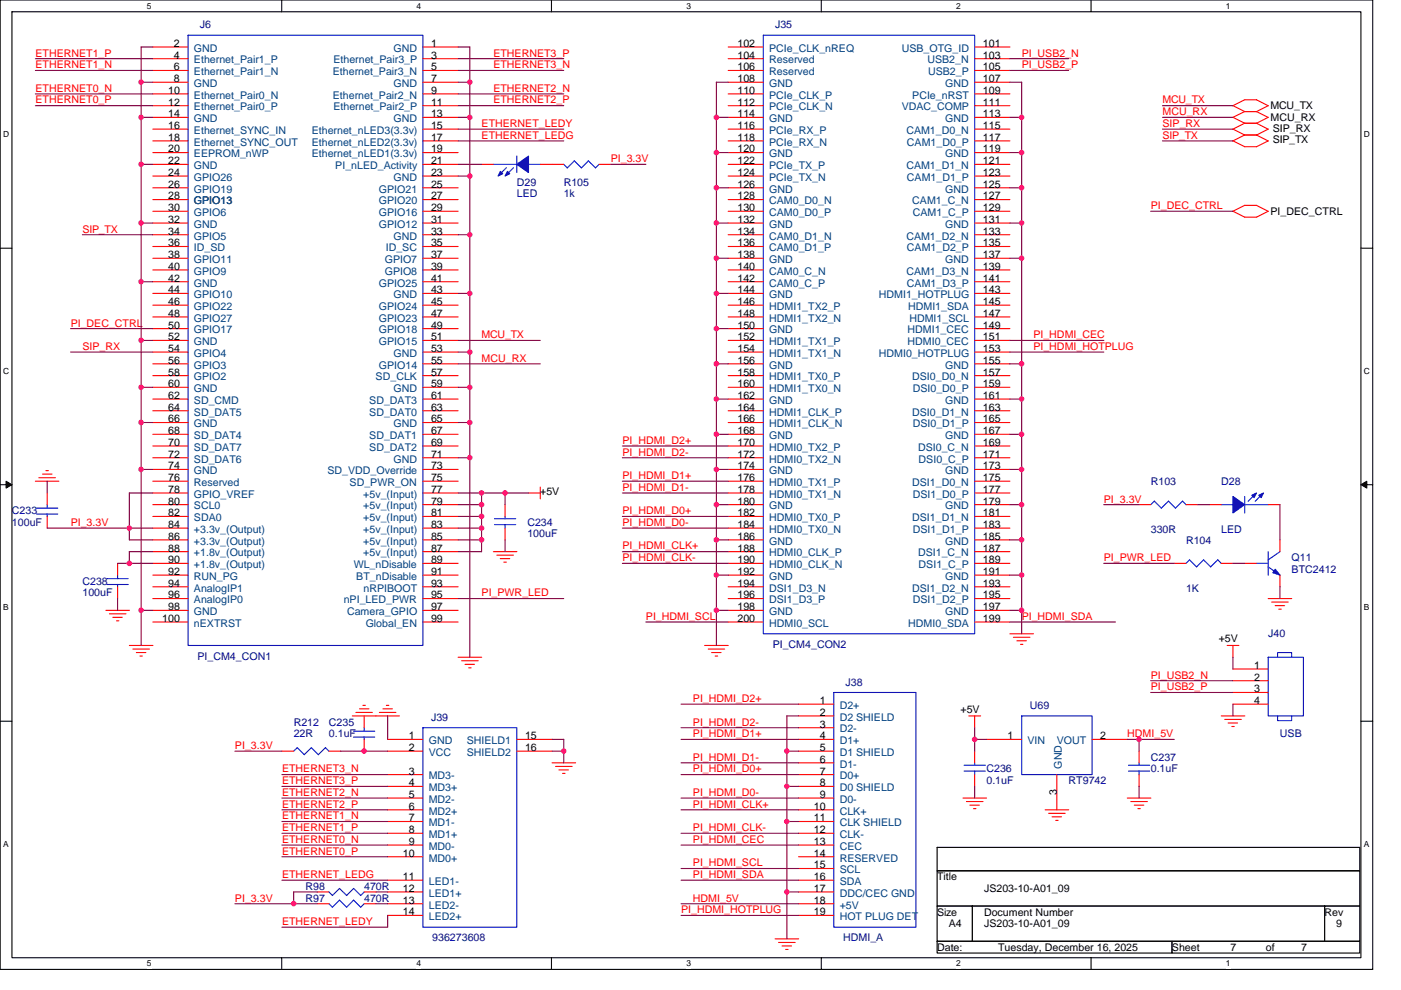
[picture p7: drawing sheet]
<svg xmlns="http://www.w3.org/2000/svg" width="297mm" height="210mm" viewBox="0 0 297 210" stroke-linecap="round" stroke-linejoin="round" font-family="sans-serif">
<path d="M0 0h291v205.6h-291zM2.5 2.5h286v200.6h-286z" fill="none" stroke="#000" stroke-width=".23"/>
<g fill="#fff">
<path d="M31.1 .3h1v1.9h-1z"/>
<path d="M31.1 203.4h1v2h-1z"/>
</g>
<path d="M59.7 0v2.5M59.7 203.1v2.5" fill="none" stroke="#000" stroke-width=".23"/>
<g fill="#fff">
<path d="M88.3 .3h1v1.9h-1z"/>
<path d="M88.3 203.4h1v2h-1z"/>
</g>
<path d="M116.9 0v2.5M116.9 203.1v2.5" fill="none" stroke="#000" stroke-width=".23"/>
<g fill="#fff">
<path d="M145.5 .3h1v1.9h-1z"/>
<path d="M145.5 203.4h1v2h-1z"/>
</g>
<path d="M174.1 0v2.5M174.1 203.1v2.5" fill="none" stroke="#000" stroke-width=".23"/>
<g fill="#fff">
<path d="M202.7 .3h1v1.9h-1z"/>
<path d="M202.7 203.4h1v2h-1z"/>
</g>
<path d="M231.3 0v2.5M231.3 203.1v2.5" fill="none" stroke="#000" stroke-width=".23"/>
<g fill="#fff">
<path d="M259.9 .3h1v1.9h-1z"/>
<path d="M259.9 203.4h1v2h-1z"/>
<path d="M.7 27.6h1.3v1.9h-1.3z"/>
<path d="M289.2 27.6h1.3v1.9h-1.3z"/>
<path d="M.7 77.7h1.3v2h-1.3z"/>
<path d="M289.2 77.7h1.3v2h-1.3z"/>
</g>
<path d="M0 52.6h2.5M288.5 52.6h2.5" fill="none" stroke="#000" stroke-width=".23"/>
<g fill="#fff">
<path d="M.7 127.9h1.2v2h-1.2z"/>
<path d="M289.2 127.9h1.2v2h-1.2z"/>
</g>
<path d="M0 102.8h2.5M288.5 102.8h2.5" fill="none" stroke="#000" stroke-width=".23"/>
<path d="M1.3 102.1l1.2 .7-1.2 .7zM288.5 102.8l1.3-.7v1.4z" fill="#000" stroke="#000" stroke-width=".21"/>
<g fill="#fff">
<path d="M.7 178h1.2v2h-1.2z"/>
<path d="M289.2 178h1.2v2h-1.2z"/>
</g>
<path d="M0 153h2.5M288.5 153h2.5M198.7 179.7h89.6v5h-89.6zM198.7 184.7h89.6v7.5h-89.6zM198.7 192.2h7.5v7.4h-7.5zM198.7 199.6h49.8v2.5h-49.8zM206.2 192.2h74.6v7.4h-74.6zM248.5 199.6h39.8v2.5h-39.8zM280.8 192.2h7.5v7.4h-7.5z" fill="none" stroke="#000" stroke-width=".23"/>
<g fill="none" stroke="#f00" stroke-width=".23">
<path d="M32.4 10h7.5M32.4 12.4h7.5M32.4 14.9h7.5M32.4 17.4h7.5M32.4 19.9h7.5M89.7 10h7.4M89.7 12.4h7.4M89.7 14.9h7.4M89.7 17.4h7.4M89.7 19.9h7.4M154.4 10h7.4M154.4 12.4h7.4"/>
<path d="M154.4 14.9h7.4M154.4 17.4h7.4M154.4 19.9h7.4M206.6 10h7.5M206.6 12.4h7.5M206.6 14.9h7.5M206.6 17.4h7.5M206.6 19.9h7.5M32.4 22.4h7.5M32.4 24.9h7.5M32.4 27.4h7.5M32.4 29.9h7.5"/>
<path d="M32.4 32.4h7.5M32.4 34.9h7.5M32.4 37.3h7.5M32.4 39.8h7.5M89.7 22.4h7.4M89.7 24.9h7.4M89.7 27.4h7.4M89.7 29.9h7.4M89.7 32.4h7.4M89.7 34.9h7.4M89.7 37.3h7.4M89.7 39.8h7.4"/>
<path d="M102.1 34.9h2.5M114.6 34.9h4.9M127 34.9h2.5M154.4 22.4h7.4M154.4 24.9h7.4M154.4 27.4h7.4M154.4 29.9h7.4M154.4 32.4h7.4M154.4 34.9h7.4M154.4 37.3h7.4M154.4 39.8h7.4M206.6 22.4h7.5"/>
<path d="M206.6 24.9h7.5M206.6 27.4h7.5M206.6 29.9h7.5M206.6 32.4h7.5M206.6 34.9h7.5M206.6 37.3h7.5M206.6 39.8h7.5M261.4 24.9l2.5 1.2-2.5 1.3M261.4 27.4l2.5 1.2-2.5 1.3M261.4 29.9l2.5 1.2M261.4 22.4l2.5 1.3-2.5 1.2M261.4 22.4l2.5-1.3 2.5 .1 2.5 1.2-2.5 1.3"/>
<path d="M263.9 26.1h2.5l2.5 1.3-2.5 1.3M263.9 28.6h2.5l2.5 1.3-2.5 1.2h-2.5M263.9 23.7h2.5l2.5 1.2-2.5 1.3M32.4 42.3h7.5M32.4 44.8h7.5M32.4 47.3h7.5M32.4 49.8h7.5M32.4 52.3h7.5M32.4 54.8h7.5M32.4 57.3h7.5M32.4 59.8h7.5M89.7 42.3h7.4"/>
<path d="M89.7 44.8h7.4M89.7 47.3h7.4M89.7 49.8h7.4M89.7 52.3h7.4M89.7 54.8h7.4M89.7 57.3h7.4M89.7 59.8h7.4M154.4 42.3h7.4M154.4 44.8h7.4M154.4 47.3h7.4M154.4 49.8h7.4M154.4 52.3h7.4"/>
<path d="M154.4 54.8h7.4M154.4 57.3h7.4M154.4 59.8h7.4M206.6 42.3h7.5M206.6 44.8h7.5M206.6 47.3h7.5M206.6 49.8h7.5M206.6 52.3h7.5M206.6 54.8h7.5M206.6 57.3h7.5M206.6 59.8h7.5M261.4 44.8l2.5 1.3"/>
<path d="M263.9 43.6h2.5l2.5 1.2M263.9 43.5l-2.5 1.3M268.9 44.8l-2.5 1.3h-2.5M32.4 62.2h7.5M32.4 64.7h7.5M32.4 67.2h7.5M32.4 69.7h7.5M32.4 72.2h7.5M32.4 74.7h7.5M32.4 77.2h7.5M32.4 79.7h7.5M89.7 62.2h7.4"/>
<path d="M89.7 64.7h7.4M89.7 67.2h7.4M89.7 69.7h7.4M89.7 72.2h7.4M89.7 74.7h7.4M89.7 77.2h7.4M89.7 79.7h7.4M154.4 62.2h7.4M154.4 64.7h7.4M154.4 67.2h7.4M154.4 69.7h7.4M154.4 72.2h7.4"/>
<path d="M154.4 74.7h7.4M154.4 77.2h7.4M154.4 79.7h7.4M206.6 62.2h7.5M206.6 64.7h7.5M206.6 67.2h7.5M206.6 69.7h7.5M206.6 72.2h7.5M206.6 74.7h7.5M206.6 77.2h7.5M206.6 79.7h7.5M9.7 99.8h.6"/>
<path d="M32.4 82.1h7.5M32.4 84.6h7.5M32.4 87.1h7.5M32.4 89.6h7.5M32.4 92.1h7.5M32.4 94.6h7.5M32.4 97.1h7.5M32.4 99.6h7.5M89.7 82.1h7.4M89.7 84.6h7.4M89.7 87.1h7.4M89.7 89.6h7.4"/>
<path d="M89.7 92.1h7.4M89.7 94.6h7.4M89.7 97.1h7.4M89.7 99.6h7.4M154.4 82.1h7.4M154.4 84.6h7.4M154.4 87.1h7.4M154.4 89.6h7.4M154.4 92.1h7.4M154.4 94.6h7.4M154.4 97.1h7.4M154.4 99.6h7.4"/>
<path d="M206.6 82.1h7.5M206.6 84.6h7.5M206.6 87.1h7.5M206.6 89.6h7.5M206.6 92.1h7.5M206.6 94.6h7.5M206.6 97.1h7.5M206.6 99.6h7.5M7.5 102.1h5M8.2 101.3h3.5M9 100.6h2M10 104.6v2.4"/>
<path d="M10 109.5v2.5M24.9 119.5v2.5M32.4 102.1h7.5M32.4 117h7.5M32.4 104.6h7.5M32.4 107h7.5M32.4 119.5h7.5M32.4 109.5h7.5M32.4 112h7.5M32.4 114.5h7.5M89.7 102.1h7.4M89.7 117h7.4"/>
<path d="M89.7 104.6h7.4M89.7 107h7.4M89.7 119.5h7.4M89.7 109.5h7.4M89.7 112h7.4M89.7 114.5h7.4M104.6 117h5M105.3 117.8h3.6M106.1 118.5h2M106.8 119.2h.6M107.1 107v2.5M107.1 112v2.5"/>
<path d="M112 104.6h2.6M114.6 103.3v2.5M154.4 102.1h7.4M154.4 117h7.4M154.4 104.6h7.4M154.4 107h7.4M154.4 119.5h7.4M154.4 109.5h7.4M154.4 112h7.4M154.4 114.5h7.4M206.6 102.1h7.5M206.6 117h7.5"/>
<path d="M206.6 104.6h7.5M206.6 107h7.5M206.6 119.5h7.5M206.6 109.5h7.5M206.6 112h7.5M206.6 114.5h7.5M241.5 107h2.5M249 119.5h2.5M251.5 107h2.5M256.4 107h2.5M258.9 119.5h2.5M263.9 119.5h2.5"/>
<path d="M268.9 107h2.5M271.4 114.5v2.5M22.5 129.5h4.9M23.2 130.2h3.5M23.9 130.9h2M24.7 131.7h.5M24.9 124.5v2.5M27.4 136.9h5M28.2 137.7h3.5M28.9 138.4h2M29.7 139.1h.5M32.4 127h7.5"/>
<path d="M32.4 129.5h7.5M32.4 122h7.5M32.4 124.5h7.5M32.4 131.9h7.5M89.7 127h7.4M89.7 129.5h7.4M89.7 122h7.4M89.7 124.5h7.4M89.7 131.9h7.4M97.1 139.4h5M149.4 136.9h5M150.2 137.7h3.4"/>
<path d="M150.9 138.4h2M151.6 139.1h.6M154.4 127h7.4M154.4 129.5h7.4M154.4 122h7.4M154.4 124.5h7.4M154.4 131.9h7.4M206.6 127h7.5M206.6 129.5h7.5M206.6 122h7.5M206.6 124.5h7.5M206.6 131.9h7.5"/>
<path d="M214.1 134.4h5M214.9 135.2h3.5M215.6 135.9h2M216.4 136.7h.5M260.2 136.9h2.5M261.4 136.9v2.5M268.9 127h5M269.6 127.7h3.5M270.4 128.5h2M271.1 129.2h.5M271.4 122v2.5M59.8 159.3h2.5"/>
<path d="M69.7 159.3h2.5M74.7 151.8h10M75.5 151.1h3.4M76.2 150.3h2M76.9 149.6h.6M77.2 151.8v2.5M77.2 156.8v2.5M80.4 151.1h3.5M81.2 150.3h2M81.9 149.6h.5M82.2 156.8h7.5M82.2 159.3h7.5"/>
<path d="M97.9 140.1h3.5M98.6 140.9h2M99.4 141.6h.5M109.6 156.8h7.4M109.6 159.3h7.4M169.3 151.8h7.5M169.3 156.8h7.5M169.3 159.3h7.5M169.3 149.4h7.5M169.3 154.3h7.5M205.4 151.8h2.5M206.6 151.8v2.6"/>
<path d="M206.6 159.3v2.5M209.1 156.8h7.5M231.5 156.8h7.5M241.5 159.3v2.5M258.9 151.8h5M259.7 152.6h3.5M260.4 153.4h2M261.2 154.1h.5M261.4 149.4h7.5M261.4 141.9h7.5M261.4 144.4h7.5M261.4 146.9h7.5"/>
<path d="M82.2 169.3h7.5M82.2 171.8h7.5M82.2 164.3h7.5M82.2 166.8h7.5M82.2 174.2h7.5M82.2 176.7h7.5M82.2 179.2h7.5M117 161.8h5M117.8 162.6h3.5M118.5 163.3h2M119.3 164h.5M169.3 169.3h7.5"/>
<path d="M169.3 171.8h7.5M169.3 161.8h7.5M169.3 164.3h7.5M169.3 166.8h7.5M169.3 174.2h7.5M169.3 176.7h7.5M169.3 179.2h7.5M204.2 169.3h5M204.9 170h3.5M205.6 170.8h2M206.4 171.5h.5M206.6 164.3v2.5"/>
<path d="M221.6 171.8h5M222.3 172.5h3.5M223.1 173.2h2M223.8 174h.5M224.1 164.3v7.5M239 169.3h5M239.8 170h3.5M240.5 170.8h2M241.3 171.5h.5M241.5 164.3v2.5M67.3 189.2h2.4M67.3 191.7h2.4"/>
<path d="M77.2 189.2h2.5M77.2 191.7h2.5M82.2 181.7h7.5M82.2 186.7h7.5M82.2 189.2h7.5M82.2 191.7h7.5M82.2 194.2h7.5M164.3 199.1h5M165.1 199.9h3.5M169.3 181.7h7.5M169.3 186.7h7.5M169.3 189.2h7.5"/>
<path d="M169.3 191.7h7.5M169.3 194.2h7.5M169.3 184.2h7.5M165.8 200.6h2M166.6 201.4h.5"/>
</g>
<g fill="none" stroke="#00f" stroke-width=".23">
<path d="M39.9 7.5h49.8v129.4h-49.8zM161.8 7.5h44.8v126.9h-44.8zM104.6 34.9h5M107.4 35.6l-1.6 1.5M108.9 35.6l-1.6 1.5M109.6 33.1v3.5M112 34.9h2.6M121.7 34.1l1.6 1.5M121.8 34.1l-1.6 1.5-.7-.8M124.7 34.1l1.5 1.5 .8-.7M124.8 34.1l-1.5 1.5M7.7 107.8h4.6"/>
<path d="M7.7 109h4.6M10 107v.8M10 109v.5M104.8 111.3h4.5M104.8 110h4.5M107.1 109.5v.5M107.1 111.3v.7M244 107l.7-.7 1.5 1.5M246.2 107.8l1.6-1.5 1.4 1.5M251.5 119.5l.7-.8 1.5 1.5M251.5 107.1l-.8-.8-1.5 1.5M255.2 118.7l1.5 1.5"/>
<path d="M255.2 118.7l-1.5 1.5M258.9 107h2.5M258.9 119.5l-.7-.8-1.5 1.5M263.9 105.3v3.5M263.9 107h5M266.1 104.8l-1.5 1.5M266.4 119.5h2.5M267.6 104.8l-1.5 1.5M268.9 117v5M271.4 117l-2.5 1.8M22.7 122.7h4.5M22.7 124h4.5"/>
<path d="M24.9 122v.7M24.9 124v.5M268.9 120.2l2.5 1.8M268.9 139.4h7.4v12.4h-7.4zM270.9 139.4v-1h3v1M63 158.6l1.5 1.5M63.1 158.6l-.8 .7M66 158.6l1.5 1.5M66 158.6l-1.5 1.5M69 158.6l.8 .7M69 158.6l-1.5 1.5M74.9 155.1h4.6"/>
<path d="M74.9 156.3h4.6M77.2 154.3v.8M77.2 156.3v.5M89.7 154.3h19.9v42.4h-19.9zM176.8 146.9h17.4v49.8h-17.4zM216.6 151.8h14.9v12.5h-14.9zM270.9 151.8v1h3v-1M204.4 163.6h4.5M204.4 162.3h4.5M206.6 161.8v.5M206.6 163.5v.8M239.3 163.6h4.5"/>
<path d="M239.3 162.3h4.5M241.5 161.8v.5M241.5 163.5v.8M69.7 189.2l.8 .7M69.7 191.7l.8 .7M73.5 189.9l-1.5-1.5-1.5 1.5M73.5 192.4l-1.5-1.5-1.5 1.5M76.5 189.9l-1.6-1.5-1.4 1.5M76.5 192.4l-1.6-1.5-1.4 1.5M77.2 189.2l-.7 .7M77.2 191.7l-.7 .7"/>
</g>
<g fill="#00f" stroke="#00f" stroke-width=".23">
<path d="M261.4 105.3l2.5 1.7-2.5 1.8z" fill-rule="evenodd"/>
<path d="M266.9 105.1l1-.5-.5 1z" fill-rule="evenodd"/>
<path d="M265.4 105.1l1-.5-.5 1z" fill-rule="evenodd"/>
<path d="M109.6 34.9l2.5-1.8v3.5z" fill-rule="evenodd"/>
<path d="M106.1 36.3l.5 .6-1 .4z" fill-rule="evenodd"/>
<path d="M107.6 36.3l.5 .6-1 .4z" fill-rule="evenodd"/>
<path d="M270.4 120.7l1 1.3-1.5-.5z" fill-rule="evenodd"/>
</g>
<g fill="none" stroke="#800040" stroke-width=".23">
<path d="M7.5 12.4h24.9M7.5 14.9h24.9M7.5 19.9h24.9M29.9 10h2.5M29.9 17.4h2.5M29.9 9.9v127M97.1 10h2.5v129.4M97.1 17.4h2.5M97.1 12.4h22.4M97.1 14.9h22.4M97.1 19.9h22.4M151.9 17.4h2.5"/>
<path d="M151.9 17.4v119.5M214.1 17.4h2.5v117M214.1 12.4h12.5M214.1 14.9h12.5M7.5 22.4h24.9M29.9 24.9h2.5M29.9 34.9h2.5M97.1 22.4h22.4M97.1 24.9h2.5M97.1 27.4h22.4M97.1 29.9h22.4M97.1 34.9h5"/>
<path d="M97.1 37.3h2.5M129.5 34.9h7.4M151.9 24.9h2.5M151.9 32.4h2.5M151.9 39.8h2.5M214.1 24.9h2.5M214.1 32.4h2.5M214.1 39.8h2.5M246.5 22.4h14.9M246.5 24.9h14.9M246.5 27.4h14.9M246.5 29.9h14.9"/>
<path d="M17.5 49.8h14.9M29.9 47.3h2.5M29.9 59.8h2.5M97.1 49.8h2.5M151.9 47.3h2.5M151.9 54.8h2.5M214.1 47.3h2.5M214.1 54.8h2.5M244 44.8h17.4M15 69.7h17.4M15 74.7h17.4M29.9 72.2h2.5"/>
<path d="M97.1 62.2h2.5M97.1 72.2h17.5M97.1 77.2h17.5M97.1 74.7h2.5M151.9 62.2h2.5M151.9 69.7h2.5M151.9 77.2h2.5M214.1 77.2h2.5M214.1 72.2h19.9M214.1 74.7h19.9M29.9 82.1h2.5M29.9 89.6h2.5"/>
<path d="M29.9 99.6h2.5M97.1 82.1h2.5M97.1 89.6h2.5M97.1 97.1h2.5M131.9 94.6h22.5M131.9 97.1h22.5M151.9 84.6h2.5M151.9 92.1h2.5M151.9 99.6h2.5M214.1 84.6h2.5M214.1 92.1h2.5M214.1 99.6h2.5"/>
<path d="M10 112h22.4M10 102v2.6M27.4 117h5M27.4 104.6h5M27.4 117v2.5M27.4 104.5v10h5M32.4 119.5h-7.5M97.1 104.6h15M97.1 107h5M97.1 109.5h5M97.1 112h5M97.1 114.5h5"/>
<path d="M102.1 104.6v12.4h-5M107.1 114.5v2.5M107.1 104.5v2.5M131.9 102.1h22.5M131.9 104.6h22.5M131.9 109.5h22.5M131.9 112h22.5M131.9 117h22.5M131.9 119.5h22.5M151.9 107h2.5M151.9 114.5h2.5M214.1 107h2.5"/>
<path d="M214.1 114.5h2.5M234 119.5h15M234 107h7.5M253.9 107h2.5M261.4 119.5h2.5M271.4 107v7.5M24.9 127v2.5M29.9 129.5h2.5M97.1 127h22.4M136.9 131.9h17.5M151.9 122h2.5M151.9 129.5h2.5"/>
<path d="M214.1 122h2.5M214.1 129.5h2.5M214.1 131.9h22.4M261.4 139.4v2.5M271.4 124.4v2.6M49.8 159.3h10M72.2 159.3h10M82.2 151.8v5M117 156.8h2.5v5M117 159.3h2.5M144.4 149.4h24.9M144.4 154.3h24.9"/>
<path d="M144.4 156.8h24.9M166.8 159.3h2.5M166.8 151.8h2.5M166.8 151.8v47.3M206.6 156.8h2.5M206.6 154.3v5M239 156.8h10M241.5 156.8v2.5M244 144.4h17.4M244 146.9h17.4M261.4 149.3v2.5M59.8 179.2h22.4"/>
<path d="M59.8 176.7h22.4M59.8 174.2h22.4M59.8 166.8h22.4M59.8 171.8h22.4M59.8 169.3h22.4M59.8 164.3h22.4M144.4 161.8h24.9M144.4 164.3h24.9M144.4 171.8h24.9M144.4 169.3h24.9M144.4 179.2h24.9M144.4 176.7h24.9"/>
<path d="M166.8 174.2h2.5M166.8 166.8h2.5M206.6 166.8v2.5M241.5 166.8v2.5M49.8 191.7h17.5M59.8 186.7h22.4M59.8 181.7h22.4M62.2 189.2h5.1M62.3 189.2v2.5M79.7 189.2h2.5M79.7 191.7h2.5M82.2 194.1v2.6h-22.4"/>
<path d="M144.4 184.2h24.9M144.4 186.7h24.9M144.4 191.7h24.9M144.4 194.2h24.9M166.8 189.2h2.5"/>
</g>
<g fill="#f0f" stroke="#f0f" stroke-width=".23">
<circle cx="29.9" cy="17.4" r=".49"/>
<circle cx="99.6" cy="17.4" r=".49"/>
<circle cx="29.9" cy="34.8" r=".49"/>
<circle cx="29.9" cy="24.9" r=".49"/>
<circle cx="99.6" cy="37.3" r=".49"/>
<circle cx="99.6" cy="24.9" r=".49"/>
<circle cx="151.9" cy="32.4" r=".49"/>
<circle cx="151.9" cy="24.9" r=".49"/>
<circle cx="216.6" cy="32.4" r=".49"/>
<circle cx="216.6" cy="24.9" r=".49"/>
<circle cx="151.9" cy="39.8" r=".5"/>
<circle cx="216.6" cy="39.8" r=".49"/>
<circle cx="29.9" cy="59.7" r=".49"/>
<circle cx="29.9" cy="47.3" r=".49"/>
<circle cx="151.9" cy="54.8" r=".49"/>
<circle cx="151.9" cy="47.3" r=".49"/>
<circle cx="216.6" cy="54.8" r=".49"/>
<circle cx="216.6" cy="47.3" r=".49"/>
<circle cx="99.6" cy="62.2" r=".49"/>
<circle cx="99.6" cy="49.8" r=".49"/>
<circle cx="151.9" cy="69.7" r=".49"/>
<circle cx="151.9" cy="62.2" r=".49"/>
<circle cx="29.9" cy="82.1" r=".49"/>
<circle cx="29.9" cy="72.2" r=".49"/>
<circle cx="99.6" cy="82.1" r=".49"/>
<circle cx="99.6" cy="74.7" r=".49"/>
<circle cx="151.9" cy="84.6" r=".49"/>
<circle cx="151.9" cy="77.2" r=".5"/>
<circle cx="216.6" cy="84.6" r=".49"/>
<circle cx="216.6" cy="77.2" r=".49"/>
<circle cx="151.9" cy="92.1" r=".49"/>
<circle cx="29.9" cy="89.6" r=".49"/>
<circle cx="99.6" cy="89.6" r=".49"/>
<circle cx="216.6" cy="92.1" r=".49"/>
<circle cx="29.9" cy="129.4" r=".49"/>
<circle cx="29.9" cy="99.6" r=".49"/>
<circle cx="151.9" cy="107" r=".49"/>
<circle cx="151.9" cy="99.6" r=".49"/>
<circle cx="216.6" cy="107" r=".49"/>
<circle cx="216.6" cy="99.6" r=".49"/>
<circle cx="27.4" cy="112" r=".49"/>
<circle cx="151.9" cy="114.5" r=".5"/>
<circle cx="216.6" cy="122" r=".49"/>
<circle cx="216.6" cy="114.5" r=".49"/>
<circle cx="27.4" cy="119.5" r=".49"/>
<circle cx="151.9" cy="122" r=".49"/>
<circle cx="151.9" cy="129.4" r=".49"/>
<circle cx="216.6" cy="129.4" r=".49"/>
<circle cx="166.8" cy="159.3" r=".49"/>
<circle cx="166.8" cy="166.8" r=".49"/>
<circle cx="166.8" cy="189.2" r=".49"/>
<circle cx="166.8" cy="174.2" r=".49"/>
<circle cx="241.5" cy="156.8" r=".49"/>
<circle cx="62.3" cy="191.7" r=".49"/>
<circle cx="77.2" cy="159.3" r=".49"/>
<circle cx="119.5" cy="159.3" r=".49"/>
<circle cx="102.1" cy="104.5" r=".49"/>
<circle cx="102.1" cy="107" r=".49"/>
<circle cx="102.1" cy="112" r=".49"/>
<circle cx="102.1" cy="114.5" r=".5"/>
<circle cx="102.1" cy="109.5" r=".49"/>
<circle cx="107.1" cy="104.5" r=".49"/>
<circle cx="206.6" cy="156.8" r=".49"/>
<circle cx="99.6" cy="97.1" r=".49"/>
</g>
<g font-size="2.2">
<text x="36.9" y="9.9">2</text>
<text x="91.4" y="9.9">1</text>
<text x="156.4" y="9.9">102</text>
<text x="208.4" y="9.9">101</text>
<text x="36.9" y="12.4">4</text>
<text x="36.9" y="14.9">6</text>
<text x="36.9" y="17.4">8</text>
<text x="91.4" y="12.4">3</text>
<text x="91.4" y="14.9">5</text>
<text x="91.4" y="17.4">7</text>
<text x="156.4" y="12.4">104</text>
<text x="156.4" y="14.9">106</text>
<text x="156.4" y="17.4">108</text>
<text x="208.4" y="12.4">103</text>
<text x="208.4" y="14.9">105</text>
<text x="208.4" y="17.4">107</text>
<text x="35.6" y="19.9">10</text>
<text x="35.6" y="22.4">12</text>
<text x="91.4" y="19.9">9</text>
<text x="91.4" y="22.4">11</text>
<text x="156.4" y="19.9">110</text>
<text x="156.4" y="22.4">112</text>
<text x="208.4" y="19.9">109</text>
<text x="208.4" y="22.4">111</text>
<text x="269.4" y="23.2">MCU_TX</text>
<text x="35.6" y="24.9">14</text>
<text x="35.6" y="27.4">16</text>
<text x="35.6" y="29.9">18</text>
<text x="91.4" y="24.9">13</text>
<text x="91.4" y="27.4">15</text>
<text x="91.4" y="29.9">17</text>
<text x="156.4" y="24.9">114</text>
<text x="156.4" y="27.4">116</text>
<text x="156.4" y="29.9">118</text>
<text x="208.4" y="24.9">113</text>
<text x="208.4" y="27.4">115</text>
<text x="208.4" y="29.9">117</text>
<text x="269.4" y="25.7">MCU_RX</text>
<text x="269.9" y="27.9">SIP_RX</text>
<text x="35.6" y="32.3">20</text>
<text x="35.6" y="34.8">22</text>
<text x="91.4" y="32.3">19</text>
<text x="91.4" y="34.8">21</text>
<text x="156.4" y="32.3">120</text>
<text x="156.4" y="34.8">122</text>
<text x="208.4" y="32.3">119</text>
<text x="208.4" y="34.8">121</text>
<text x="269.9" y="30.4">SIP_TX</text>
<text x="35.6" y="37.3">24</text>
<text x="35.6" y="39.8">26</text>
<text x="91.4" y="37.3">23</text>
<text x="91.4" y="39.8">25</text>
<text x="156.4" y="37.3">124</text>
<text x="156.4" y="39.8">126</text>
<text x="208.4" y="37.3">123</text>
<text x="208.4" y="39.8">125</text>
<text x="35.6" y="42.3">28</text>
<text x="35.6" y="44.8">30</text>
<text x="35.6" y="47.3">32</text>
<text x="41.1" y="43.4">GPIO13</text>
<text x="91.4" y="42.3">27</text>
<text x="91.4" y="44.8">29</text>
<text x="91.4" y="47.3">31</text>
<text x="156.4" y="42.3">128</text>
<text x="156.4" y="44.8">130</text>
<text x="156.4" y="47.3">132</text>
<text x="208.4" y="42.3">127</text>
<text x="208.4" y="44.8">129</text>
<text x="208.4" y="47.3">131</text>
<text x="269.4" y="45.6">PI_DEC_CTRL</text>
<text x="35.6" y="49.8">34</text>
<text x="35.6" y="52.3">36</text>
<text x="91.4" y="49.8">33</text>
<text x="91.4" y="52.3">35</text>
<text x="156.4" y="49.8">134</text>
<text x="156.4" y="52.3">136</text>
<text x="208.4" y="49.8">133</text>
<text x="208.4" y="52.3">135</text>
<text x="35.6" y="54.8">38</text>
<text x="35.6" y="57.2">40</text>
<text x="35.6" y="59.7">42</text>
<text x="91.4" y="54.8">37</text>
<text x="91.4" y="57.2">39</text>
<text x="91.4" y="59.7">41</text>
<text x="156.4" y="54.8">138</text>
<text x="156.4" y="57.2">140</text>
<text x="156.4" y="59.7">142</text>
<text x="208.4" y="54.8">137</text>
<text x="208.4" y="57.2">139</text>
<text x="208.4" y="59.7">141</text>
<text x="35.6" y="62.2">44</text>
<text x="35.6" y="64.7">46</text>
<text x="91.4" y="62.2">43</text>
<text x="91.4" y="64.7">45</text>
<text x="156.4" y="62.2">144</text>
<text x="156.4" y="64.7">146</text>
<text x="208.4" y="62.2">143</text>
<text x="208.4" y="64.7">145</text>
<text x="35.6" y="67.2">48</text>
<text x="35.6" y="69.7">50</text>
<text x="91.4" y="67.2">47</text>
<text x="91.4" y="69.7">49</text>
<text x="156.4" y="67.2">148</text>
<text x="156.4" y="69.7">150</text>
<text x="208.4" y="67.2">147</text>
<text x="208.4" y="69.7">149</text>
<text x="35.6" y="72.2">52</text>
<text x="35.6" y="74.7">54</text>
<text x="35.6" y="77.2">56</text>
<text x="91.4" y="72.2">51</text>
<text x="91.4" y="74.7">53</text>
<text x="91.4" y="77.2">55</text>
<text x="156.4" y="72.2">152</text>
<text x="156.4" y="74.7">154</text>
<text x="156.4" y="77.2">156</text>
<text x="208.4" y="72.2">151</text>
<text x="208.4" y="74.7">153</text>
<text x="208.4" y="77.2">155</text>
<text x="35.6" y="79.7">58</text>
<text x="35.6" y="82.1">60</text>
<text x="91.4" y="79.7">57</text>
<text x="91.4" y="82.1">59</text>
<text x="156.4" y="79.7">158</text>
<text x="156.4" y="82.1">160</text>
<text x="208.4" y="79.7">157</text>
<text x="208.4" y="82.1">159</text>
<text x="35.6" y="84.6">62</text>
<text x="35.6" y="87.1">64</text>
<text x="35.6" y="89.6">66</text>
<text x="91.4" y="84.6">61</text>
<text x="91.4" y="87.1">63</text>
<text x="91.4" y="89.6">65</text>
<text x="156.4" y="84.6">162</text>
<text x="156.4" y="87.1">164</text>
<text x="156.4" y="89.6">166</text>
<text x="208.4" y="84.6">161</text>
<text x="208.4" y="87.1">163</text>
<text x="208.4" y="89.6">165</text>
<text x="35.6" y="92.1">68</text>
<text x="35.6" y="94.6">70</text>
<text x="91.4" y="92.1">67</text>
<text x="91.4" y="94.6">69</text>
<text x="156.4" y="92.1">168</text>
<text x="156.4" y="94.6">170</text>
<text x="208.4" y="92.1">167</text>
<text x="208.4" y="94.6">169</text>
<text x="35.6" y="97.1">72</text>
<text x="35.6" y="99.5">74</text>
<text x="91.4" y="97.1">71</text>
<text x="91.4" y="99.5">73</text>
<text x="156.4" y="97.1">172</text>
<text x="156.4" y="99.5">174</text>
<text x="208.4" y="97.1">171</text>
<text x="208.4" y="99.5">173</text>
<text x="35.6" y="102">76</text>
<text x="35.6" y="104.5">78</text>
<text x="35.6" y="107">80</text>
<text x="91.4" y="102">75</text>
<text x="91.4" y="104.5">77</text>
<text x="91.4" y="107">79</text>
<text x="114.6" y="105.1">+5V</text>
<text x="156.4" y="102">176</text>
<text x="156.4" y="104.5">178</text>
<text x="156.4" y="107">180</text>
<text x="208.4" y="102">175</text>
<text x="208.4" y="104.5">177</text>
<text x="208.4" y="107">179</text>
<text x="35.6" y="109.5">82</text>
<text x="35.6" y="112">84</text>
<text x="91.4" y="109.5">81</text>
<text x="91.4" y="112">83</text>
<text x="156.4" y="109.5">182</text>
<text x="156.4" y="112">184</text>
<text x="208.4" y="109.5">181</text>
<text x="208.4" y="112">183</text>
<text x="35.6" y="114.5">86</text>
<text x="35.6" y="117">88</text>
<text x="35.6" y="119.5">90</text>
<text x="91.4" y="114.5">85</text>
<text x="91.4" y="117">87</text>
<text x="91.4" y="119.5">89</text>
<text x="156.4" y="114.5">186</text>
<text x="156.4" y="117">188</text>
<text x="156.4" y="119.5">190</text>
<text x="208.4" y="114.5">185</text>
<text x="208.4" y="117">187</text>
<text x="208.4" y="119.5">189</text>
<text x="35.6" y="122">92</text>
<text x="35.6" y="124.4">94</text>
<text x="91.4" y="122">91</text>
<text x="91.4" y="124.4">93</text>
<text x="156.4" y="122">192</text>
<text x="156.4" y="124.4">194</text>
<text x="208.4" y="122">191</text>
<text x="208.4" y="124.4">193</text>
<text x="34.4" y="131.9">100</text>
<text x="35.6" y="126.9">96</text>
<text x="35.6" y="129.4">98</text>
<text x="91.4" y="126.9">95</text>
<text x="91.4" y="129.4">97</text>
<text x="91.4" y="131.9">99</text>
<text x="156.4" y="126.9">196</text>
<text x="156.4" y="129.4">198</text>
<text x="156.4" y="131.9">200</text>
<text x="208.4" y="126.9">195</text>
<text x="208.4" y="129.4">197</text>
<text x="208.4" y="131.9">199</text>
<text x="258.4" y="136.2">+5V</text>
<text x="265.9" y="141.9">1</text>
<text x="173.8" y="149.3">1</text>
<text x="265.9" y="144.4">2</text>
<text x="265.9" y="146.9">3</text>
<text x="265.9" y="149.3">4</text>
<text x="173.8" y="151.8">2</text>
<text x="173.8" y="154.3">3</text>
<text x="203.7" y="151.2">+5V</text>
<text x="86.7" y="156.8">1</text>
<text x="86.7" y="159.3">2</text>
<text x="111.3" y="156.8">15</text>
<text x="111.3" y="159.3">16</text>
<text x="173.8" y="156.8">4</text>
<text x="173.8" y="159.3">5</text>
<text x="173.8" y="161.8">6</text>
<text x="213.6" y="156.8">1</text>
<text x="233.3" y="156.8">2</text>
<text x="86.7" y="164.3">3</text>
<text x="86.7" y="166.8">4</text>
<text x="173.8" y="164.3">7</text>
<text x="173.8" y="166.8">8</text>
<text x="86.7" y="169.2">5</text>
<text x="86.7" y="171.7">6</text>
<text x="172.5" y="171.7">10</text>
<text x="173.8" y="169.2">9</text>
<text x="224" y="168.6" transform="rotate(-90 224 168.6)">3</text>
<text x="86.7" y="174.2">7</text>
<text x="86.7" y="176.7">8</text>
<text x="86.7" y="179.2">9</text>
<text x="172.5" y="174.2">11</text>
<text x="172.5" y="176.7">12</text>
<text x="172.5" y="179.2">13</text>
<text x="85.4" y="181.7">10</text>
<text x="172.5" y="181.7">14</text>
<text x="172.5" y="184.2">15</text>
<text x="85.4" y="186.7">11</text>
<text x="85.4" y="189.2">12</text>
<text x="85.4" y="191.7">13</text>
<text x="172.5" y="186.7">16</text>
<text x="172.5" y="189.2">17</text>
<text x="172.5" y="191.7">18</text>
<text x="198.7" y="186.7">Title</text>
<text x="208.6" y="189.2">JS203-10-A01_09</text>
<text x="85.4" y="194.1">14</text>
<text x="172.5" y="194.1">19</text>
<text x="198.7" y="194.2">Size</text>
<text x="201.2" y="196.7">A4</text>
<text x="208.6" y="194.2">Document Number</text>
<text x="208.6" y="196.7">JS203-10-A01_09</text>
<text x="280.8" y="194.2">Rev</text>
<text x="283.3" y="196.7">9</text>
<text x="198.7" y="201.7">Date:</text>
<text x="211.6" y="201.7">Tuesday, December 16, 2025</text>
<text x="248.5" y="201.7">Sheet</text>
<text x="260.9" y="201.7">7</text>
<text x="268.4" y="201.7">of</text>
<text x="275.8" y="201.7">7</text>
</g>
<g font-size="2.2" fill="#004080">
<text x="41.1" y="11">GND</text>
<text x="83.4" y="11">GND</text>
<text x="163.1" y="11">PCIe_CLK_nREQ</text>
<text x="191.2" y="11">USB_OTG_ID</text>
<text x="41.1" y="13.5">Ethernet_Pair1_P</text>
<text x="41.1" y="16">Ethernet_Pair1_N</text>
<text x="70.6" y="16">Ethernet_Pair3_N</text>
<text x="70.7" y="13.5">Ethernet_Pair3_P</text>
<text x="163.1" y="13.5">Reserved</text>
<text x="163.1" y="16">Reserved</text>
<text x="196.6" y="13.5">USB2_N</text>
<text x="196.8" y="16">USB2_P</text>
<text x="41.1" y="18.5">GND</text>
<text x="41.1" y="20.9">Ethernet_Pair0_N</text>
<text x="41.1" y="23.4">Ethernet_Pair0_P</text>
<text x="70.6" y="20.9">Ethernet_Pair2_N</text>
<text x="70.7" y="23.4">Ethernet_Pair2_P</text>
<text x="83.4" y="18.5">GND</text>
<text x="163.1" y="18.5">GND</text>
<text x="163.1" y="20.9">PCIe_CLK_P</text>
<text x="163.1" y="23.4">PCIe_CLK_N</text>
<text x="191.2" y="23.4">VDAC_COMP</text>
<text x="193.4" y="20.9">PCIe_nRST</text>
<text x="200.4" y="18.5">GND</text>
<text x="41.1" y="25.9">GND</text>
<text x="41.1" y="28.4">Ethernet_SYNC_IN</text>
<text x="66.1" y="28.4">Ethernet_nLED3(3.3v)</text>
<text x="83.4" y="25.9">GND</text>
<text x="163.1" y="25.9">GND</text>
<text x="163.1" y="28.4">PCIe_RX_P</text>
<text x="192.2" y="28.4">CAM1_D0_N</text>
<text x="200.4" y="25.9">GND</text>
<text x="41.1" y="30.9">Ethernet_SYNC_OUT</text>
<text x="41.1" y="33.4">EEPROM_nWP</text>
<text x="41.1" y="35.9">GND</text>
<text x="66.1" y="30.9">Ethernet_nLED2(3.3v)</text>
<text x="66.1" y="33.4">Ethernet_nLED1(3.3v)</text>
<text x="71.1" y="35.9">PI_nLED_Activity</text>
<text x="163.1" y="30.9">PCIe_RX_N</text>
<text x="163.1" y="33.4">GND</text>
<text x="163.1" y="35.9">PCIe_TX_P</text>
<text x="192.2" y="35.9">CAM1_D1_N</text>
<text x="192.3" y="30.9">CAM1_D0_P</text>
<text x="200.4" y="33.4">GND</text>
<text x="41.1" y="38.4">GPIO26</text>
<text x="41.1" y="40.9">GPIO19</text>
<text x="80.3" y="40.9">GPIO21</text>
<text x="83.4" y="38.4">GND</text>
<text x="163.1" y="38.4">PCIe_TX_N</text>
<text x="163.1" y="40.9">GND</text>
<text x="192.3" y="38.4">CAM1_D1_P</text>
<text x="200.4" y="40.9">GND</text>
<text x="41.1" y="45.8">GPIO6</text>
<text x="80.3" y="43.4">GPIO20</text>
<text x="80.3" y="45.8">GPIO16</text>
<text x="163.1" y="43.4">CAM0_D0_N</text>
<text x="163.1" y="45.8">CAM0_D0_P</text>
<text x="193.4" y="43.3">CAM1_C_N</text>
<text x="193.5" y="45.8">CAM1_C_P</text>
<text x="41.1" y="48.3">GND</text>
<text x="41.1" y="50.8">GPIO5</text>
<text x="41.1" y="53.3">ID_SD</text>
<text x="80.3" y="48.3">GPIO12</text>
<text x="81.8" y="53.3">ID_SC</text>
<text x="83.4" y="50.8">GND</text>
<text x="163.1" y="48.3">GND</text>
<text x="163.1" y="50.8">CAM0_D1_N</text>
<text x="163.1" y="53.3">CAM0_D1_P</text>
<text x="192.2" y="50.8">CAM1_D2_N</text>
<text x="192.3" y="53.3">CAM1_D2_P</text>
<text x="200.4" y="48.3">GND</text>
<text x="41.1" y="55.8">GPIO11</text>
<text x="41.1" y="58.3">GPIO9</text>
<text x="81.6" y="55.8">GPIO7</text>
<text x="81.6" y="58.3">GPIO8</text>
<text x="163.1" y="55.8">GND</text>
<text x="163.1" y="58.3">CAM0_C_N</text>
<text x="192.2" y="58.3">CAM1_D3_N</text>
<text x="200.4" y="55.8">GND</text>
<text x="41.1" y="60.8">GND</text>
<text x="41.1" y="63.2">GPIO10</text>
<text x="41.1" y="65.7">GPIO22</text>
<text x="80.3" y="60.8">GPIO25</text>
<text x="80.3" y="65.7">GPIO24</text>
<text x="83.4" y="63.2">GND</text>
<text x="163.1" y="60.8">CAM0_C_P</text>
<text x="163.1" y="63.2">GND</text>
<text x="163.1" y="65.7">HDMI1_TX2_P</text>
<text x="186.3" y="63.2">HDMI1_HOTPLUG</text>
<text x="192.3" y="60.8">CAM1_D3_P</text>
<text x="192.5" y="65.7">HDMI1_SDA</text>
<text x="41.1" y="68.2">GPIO27</text>
<text x="41.1" y="70.7">GPIO17</text>
<text x="80.3" y="68.2">GPIO23</text>
<text x="80.3" y="70.7">GPIO18</text>
<text x="163.1" y="68.2">HDMI1_TX2_N</text>
<text x="163.1" y="70.7">GND</text>
<text x="192.4" y="70.7">HDMI1_CEC</text>
<text x="192.8" y="68.2">HDMI1_SCL</text>
<text x="41.1" y="73.2">GND</text>
<text x="41.1" y="75.7">GPIO4</text>
<text x="80.3" y="73.2">GPIO15</text>
<text x="83.4" y="75.7">GND</text>
<text x="163.1" y="73.2">HDMI1_TX1_P</text>
<text x="163.1" y="75.7">HDMI1_TX1_N</text>
<text x="186.3" y="75.7">HDMI0_HOTPLUG</text>
<text x="192.4" y="73.2">HDMI0_CEC</text>
<text x="41.1" y="78.2">GPIO3</text>
<text x="41.1" y="80.7">GPIO2</text>
<text x="41.1" y="83.2">GND</text>
<text x="79.6" y="80.7">SD_CLK</text>
<text x="80.3" y="78.2">GPIO14</text>
<text x="83.4" y="83.2">GND</text>
<text x="163.1" y="78.2">GND</text>
<text x="163.1" y="80.7">HDMI1_TX0_P</text>
<text x="163.1" y="83.2">HDMI1_TX0_N</text>
<text x="193.4" y="80.7">DSI0_D0_N</text>
<text x="193.5" y="83.2">DSI0_D0_P</text>
<text x="200.4" y="78.2">GND</text>
<text x="41.1" y="85.7">SD_CMD</text>
<text x="41.1" y="88.1">SD_DAT5</text>
<text x="78.3" y="85.7">SD_DAT3</text>
<text x="78.3" y="88.1">SD_DAT0</text>
<text x="163.1" y="85.7">GND</text>
<text x="163.1" y="88.1">HDMI1_CLK_P</text>
<text x="193.4" y="88.1">DSI0_D1_N</text>
<text x="200.4" y="85.7">GND</text>
<text x="41.1" y="90.6">GND</text>
<text x="41.1" y="93.1">SD_DAT4</text>
<text x="41.1" y="95.6">SD_DAT7</text>
<text x="78.3" y="93.1">SD_DAT1</text>
<text x="78.3" y="95.6">SD_DAT2</text>
<text x="83.4" y="90.6">GND</text>
<text x="163.1" y="90.6">HDMI1_CLK_N</text>
<text x="163.1" y="93.1">GND</text>
<text x="163.1" y="95.6">HDMI0_TX2_P</text>
<text x="193.5" y="90.6">DSI0_D1_P</text>
<text x="194.6" y="95.6">DSI0_C_N</text>
<text x="200.4" y="93.1">GND</text>
<text x="41.1" y="98.1">SD_DAT6</text>
<text x="41.1" y="100.6">GND</text>
<text x="69.4" y="100.6">SD_VDD_Override</text>
<text x="83.4" y="98.1">GND</text>
<text x="163.1" y="98.1">HDMI0_TX2_N</text>
<text x="163.1" y="100.6">GND</text>
<text x="194.8" y="98.1">DSI0_C_P</text>
<text x="200.4" y="100.6">GND</text>
<text x="41.1" y="103.1">Reserved</text>
<text x="41.1" y="105.6">GPIO_VREF</text>
<text x="74.1" y="103.1">SD_PWR_ON</text>
<text x="77" y="105.6">+5v_(Input)</text>
<text x="163.1" y="103.1">HDMI0_TX1_P</text>
<text x="163.1" y="105.6">HDMI0_TX1_N</text>
<text x="193.4" y="103.1">DSI1_D0_N</text>
<text x="193.5" y="105.6">DSI1_D0_P</text>
<text x="41.1" y="108.1">SCL0</text>
<text x="41.1" y="110.6">SDA0</text>
<text x="41.1" y="113">+3.3v_(Output)</text>
<text x="77" y="108.1">+5v_(Input)</text>
<text x="77" y="110.6">+5v_(Input)</text>
<text x="77" y="113">+5v_(Input)</text>
<text x="163.1" y="108.1">GND</text>
<text x="163.1" y="110.6">HDMI0_TX0_P</text>
<text x="163.1" y="113">HDMI0_TX0_N</text>
<text x="193.4" y="110.6">DSI1_D1_N</text>
<text x="193.5" y="113">DSI1_D1_P</text>
<text x="200.4" y="108.1">GND</text>
<text x="41.1" y="115.5">+3.3v_(Output)</text>
<text x="41.1" y="118">+1.8v_(Output)</text>
<text x="77" y="115.5">+5v_(Input)</text>
<text x="77" y="118">+5v_(Input)</text>
<text x="163.1" y="115.5">GND</text>
<text x="163.1" y="118">HDMI0_CLK_P</text>
<text x="194.6" y="118">DSI1_C_N</text>
<text x="200.4" y="115.5">GND</text>
<text x="41.1" y="120.5">+1.8v_(Output)</text>
<text x="41.1" y="123">RUN_PG</text>
<text x="41.1" y="125.5">AnalogIP1</text>
<text x="75" y="120.5">WL_nDisable</text>
<text x="75.5" y="123">BT_nDisable</text>
<text x="77.1" y="125.5">nRPIBOOT</text>
<text x="163.1" y="120.5">HDMI0_CLK_N</text>
<text x="163.1" y="123">GND</text>
<text x="163.1" y="125.5">DSI1_D3_N</text>
<text x="193.4" y="125.5">DSI1_D2_N</text>
<text x="194.8" y="120.5">DSI1_C_P</text>
<text x="200.4" y="123">GND</text>
<text x="41.1" y="128">AnalogIP0</text>
<text x="41.1" y="130.5">GND</text>
<text x="72.9" y="128">nPI_LED_PWR</text>
<text x="73.6" y="130.5">Camera_GPIO</text>
<text x="163.1" y="128">DSI1_D3_P</text>
<text x="163.1" y="130.5">GND</text>
<text x="193.5" y="128">DSI1_D2_P</text>
<text x="200.4" y="130.5">GND</text>
<text x="41.1" y="132.9">nEXTRST</text>
<text x="77.5" y="132.9">Global_EN</text>
<text x="163.1" y="132.9">HDMI0_SCL</text>
<text x="192.6" y="132.9">HDMI0_SDA</text>
<text x="178" y="150.4">D2+</text>
<text x="178" y="152.9">D2 SHIELD</text>
<text x="178" y="155.4">D2-</text>
<text x="90.9" y="157.8">GND</text>
<text x="90.9" y="160.3">VCC</text>
<text x="99" y="157.8">SHIELD1</text>
<text x="99" y="160.3">SHIELD2</text>
<text x="178" y="157.8">D1+</text>
<text x="178" y="160.3">D1 SHIELD</text>
<text x="217.9" y="157.8">VIN</text>
<text x="224.1" y="157.8">VOUT</text>
<text x="90.9" y="165.3">MD3-</text>
<text x="90.9" y="167.8">MD3+</text>
<text x="178" y="162.8">D1-</text>
<text x="178" y="165.3">D0+</text>
<text x="178" y="167.8">D0 SHIELD</text>
<text x="225.1" y="163" transform="rotate(-90 225.1 163)">GND</text>
<text x="90.9" y="170.3">MD2-</text>
<text x="90.9" y="172.8">MD2+</text>
<text x="178" y="170.3">D0-</text>
<text x="178" y="172.8">CLK+</text>
<text x="90.9" y="175.3">MD1-</text>
<text x="90.9" y="177.8">MD1+</text>
<text x="178" y="175.3">CLK SHIELD</text>
<text x="178" y="177.8">CLK-</text>
<text x="90.9" y="180.3">MD0-</text>
<text x="90.9" y="182.7">MD0+</text>
<text x="178" y="180.3">CEC</text>
<text x="178" y="182.7">RESERVED</text>
<text x="178" y="185.2">SCL</text>
<text x="90.9" y="187.7">LED1-</text>
<text x="90.9" y="190.2">LED1+</text>
<text x="178" y="187.7">SDA</text>
<text x="178" y="190.2">DDC/CEC GND</text>
<text x="90.9" y="192.7">LED2-</text>
<text x="90.9" y="195.2">LED2+</text>
<text x="178" y="192.7">+5V</text>
<text x="178" y="195.2">HOT PLUG DET</text>
</g>
<g font-size="2.2" fill="#000080">
<text x="42.4" y="6">J6</text>
<text x="164.3" y="6">J35</text>
<text x="109.6" y="39.4">D29</text>
<text x="109.6" y="41.9">LED</text>
<text x="119.5" y="39.4">R105</text>
<text x="119.5" y="41.9">1k</text>
<text x="244" y="102.8">R103</text>
<text x="258.9" y="102.8">D28</text>
<text x="2.5" y="109.1">C233</text>
<text x="2.5" y="111.6">100uF</text>
<text x="111.8" y="111.6">C234</text>
<text x="111.8" y="113.8">100uF</text>
<text x="244" y="113.1">330R</text>
<text x="258.9" y="113.1">LED</text>
<text x="251.5" y="115.3">R104</text>
<text x="273.9" y="119">Q11</text>
<text x="17.5" y="124">C238</text>
<text x="251.5" y="125.5">1K</text>
<text x="273.9" y="121.5">BTC2412</text>
<text x="17.5" y="126.5">100uF</text>
<text x="163.8" y="137.5">PI_CM4_CON2</text>
<text x="268.9" y="135.2">J40</text>
<text x="41.9" y="139.9">PI_CM4_CON1</text>
<text x="179.3" y="145.4">J38</text>
<text x="62.3" y="153.9">R212</text>
<text x="69.7" y="153.9">C235</text>
<text x="91.4" y="152.9">J39</text>
<text x="218.4" y="150.4">U69</text>
<text x="62.3" y="156.4">22R</text>
<text x="69.7" y="156.4">0.1uF</text>
<text x="244" y="161.4">C237</text>
<text x="271.4" y="156.4">USB</text>
<text x="209.1" y="163.8">C236</text>
<text x="209.1" y="166.3">0.1uF</text>
<text x="226.6" y="166.3">RT9742</text>
<text x="244" y="163.8">0.1uF</text>
<text x="64.8" y="188.7">R98</text>
<text x="64.8" y="191.2">R97</text>
<text x="77.2" y="188.7">470R</text>
<text x="77.2" y="191.2">470R</text>
<text x="91.6" y="199.7">936273608</text>
<text x="178.8" y="199.7">HDMI_A</text>
</g>
<g font-size="2.2" fill="#f00">
<text x="7.5" y="12">ETHERNET1_P</text>
<text x="7.5" y="14.5">ETHERNET1_N</text>
<text x="104.6" y="12">ETHERNET3_P</text>
<text x="104.6" y="14.5">ETHERNET3_N</text>
<text x="216.6" y="12">PI_USB2_N</text>
<text x="216.6" y="14.5">PI_USB2_P</text>
<text x="7.5" y="19.5">ETHERNET0_N</text>
<text x="7.5" y="21.9">ETHERNET0_P</text>
<text x="104.6" y="19.5">ETHERNET2_N</text>
<text x="104.6" y="21.9">ETHERNET2_P</text>
<text x="246.5" y="22">MCU_TX</text>
<text x="102.1" y="26.9">ETHERNET_LEDY</text>
<text x="102.1" y="29.4">ETHERNET_LEDG</text>
<text x="246.5" y="26.9">SIP_RX</text>
<text x="246.5" y="29.4">SIP_TX</text>
<text x="246.5" y="24.4">MCU_RX</text>
<text x="129.5" y="34.4">PI_3.3V</text>
<text x="244" y="44.4">PI_DEC_CTRL</text>
<text x="17.5" y="49.3">SIP_TX</text>
<text x="15" y="69.3">PI_DEC_CTRL</text>
<text x="102.1" y="71.7">MCU_TX</text>
<text x="219.1" y="71.7">PI_HDMI_CEC</text>
<text x="17.5" y="74.2">SIP_RX</text>
<text x="102.1" y="76.7">MCU_RX</text>
<text x="219.1" y="74.2">PI_HDMI_HOTPLUG</text>
<text x="132" y="94.1">PI_HDMI_D2+</text>
<text x="132" y="96.6">PI_HDMI_D2-</text>
<text x="132" y="101.6">PI_HDMI_D1+</text>
<text x="132" y="104.1">PI_HDMI_D1-</text>
<text x="234" y="106.6">PI_3.3V</text>
<text x="15" y="111.6">PI_3.3V</text>
<text x="132" y="111.6">PI_HDMI_D0-</text>
<text x="132" y="109.1">PI_HDMI_D0+</text>
<text x="132" y="116.5">PI_HDMI_CLK+</text>
<text x="132" y="119">PI_HDMI_CLK-</text>
<text x="234" y="119">PI_PWR_LED</text>
<text x="102.1" y="126.5">PI_PWR_LED</text>
<text x="136.9" y="131.5">PI_HDMI_SCL</text>
<text x="216.6" y="131.5">PI_HDMI_SDA</text>
<text x="244" y="143.9">PI_USB2_N</text>
<text x="146.9" y="148.9">PI_HDMI_D2+</text>
<text x="244" y="146.4">PI_USB2_P</text>
<text x="146.9" y="153.9">PI_HDMI_D2-</text>
<text x="49.8" y="158.9">PI_3.3V</text>
<text x="146.9" y="156.4">PI_HDMI_D1+</text>
<text x="146.9" y="161.4">PI_HDMI_D1-</text>
<text x="239" y="156.4">HDMI_5V</text>
<text x="59.8" y="166.3">ETHERNET3_P</text>
<text x="59.8" y="163.8">ETHERNET3_N</text>
<text x="146.9" y="163.8">PI_HDMI_D0+</text>
<text x="59.8" y="173.8">ETHERNET1_N</text>
<text x="59.8" y="171.3">ETHERNET2_P</text>
<text x="59.8" y="168.8">ETHERNET2_N</text>
<text x="146.9" y="168.8">PI_HDMI_D0-</text>
<text x="146.9" y="171.3">PI_HDMI_CLK+</text>
<text x="59.8" y="178.8">ETHERNET0_N</text>
<text x="59.8" y="176.3">ETHERNET1_P</text>
<text x="146.9" y="176.3">PI_HDMI_CLK-</text>
<text x="146.9" y="178.8">PI_HDMI_CEC</text>
<text x="59.8" y="181.3">ETHERNET0_P</text>
<text x="146.9" y="183.7">PI_HDMI_SCL</text>
<text x="49.8" y="191.2">PI_3.3V</text>
<text x="59.8" y="186.2">ETHERNET_LEDG</text>
<text x="146.9" y="186.2">PI_HDMI_SDA</text>
<text x="146.9" y="191.2">HDMI_5V</text>
<text x="59.8" y="196.2">ETHERNET_LEDY</text>
<text x="144.4" y="193.7">PI_HDMI_HOTPLUG</text>
</g>
<g font-size="1.8">
<text x="31.1" y="1.8">5</text>
<text x="88.3" y="1.8">4</text>
<text x="145.5" y="1.8">3</text>
<text x="202.7" y="1.8">2</text>
<text x="259.9" y="1.8">1</text>
<text x=".7" y="29.1">D</text>
<text x="289.2" y="29.1">D</text>
<text x=".7" y="79.3">C</text>
<text x="289.2" y="79.3">C</text>
<text x=".7" y="129.5">B</text>
<text x="289.2" y="129.5">B</text>
<text x=".7" y="179.6">A</text>
<text x="289.2" y="179.6">A</text>
<text x="31.1" y="205">5</text>
<text x="88.3" y="205">4</text>
<text x="145.5" y="205">3</text>
<text x="202.7" y="205">2</text>
<text x="259.9" y="205">1</text>
</g>
</svg>
